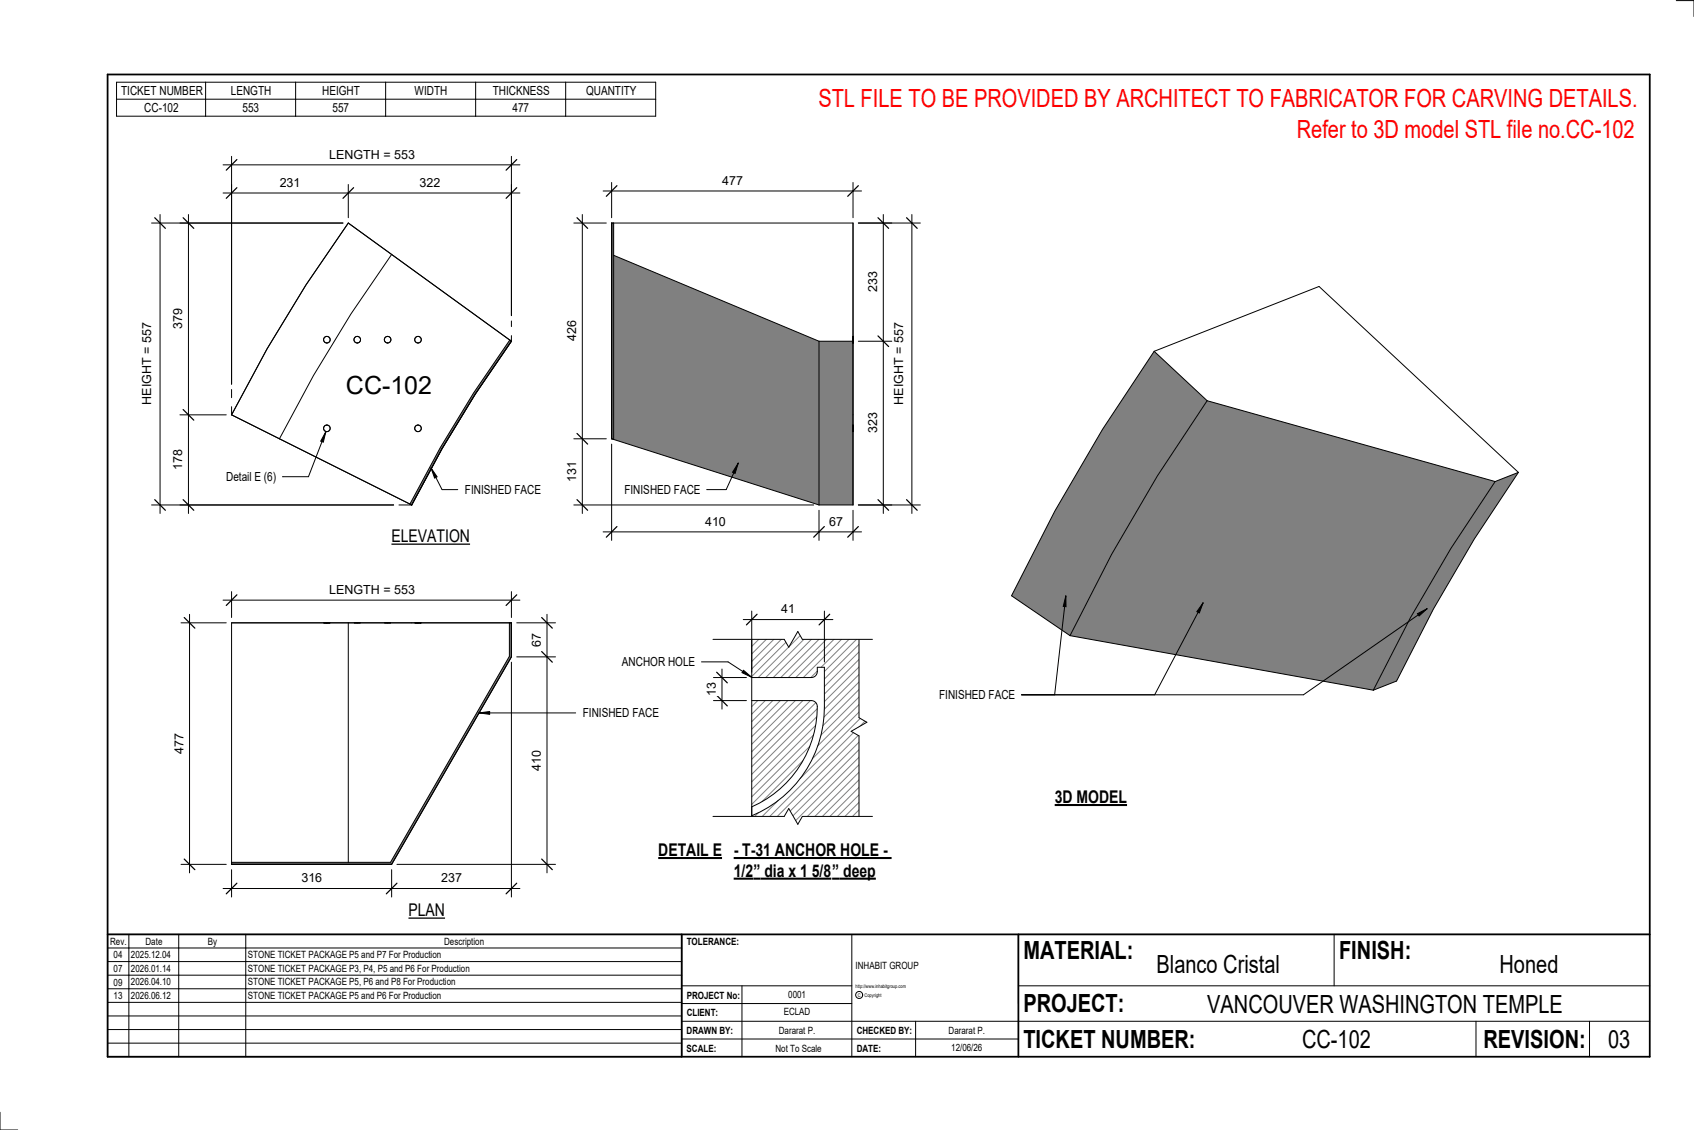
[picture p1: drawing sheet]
<svg xmlns="http://www.w3.org/2000/svg" width="914mm" height="610mm" viewBox="0 0 914 610" stroke-linecap="round" stroke-linejoin="round" font-family="sans-serif">
<g fill="#808080">
<path d="M442 184h18v88h-18z"/>
<path d="M331 138l111 46v88l-111-35z"/>
</g>
<path d="M330 120h1v117h-1z" fill="#7c7c7c"/>
<g fill="none" stroke="#000" stroke-width=".54">
<path d="M330 137v100M330 120v104M330 120v117M330 120h130M331 138l111 46M331 120v117h-1M460 120v152M460 120v64M442 184v88M442 184h18M460 184v88M460 181v4"/>
<path d="M330 237l112 35M460 229v4M442 272h18"/>
</g>
<path d="M275 183l1 1-19 29-18 29-17 30h-1l17-31 18-29z" fill="#7c7c7c"/>
<g fill="none" stroke="#000" stroke-width=".54">
<path d="M276 173v3M275 183l-19 29-18 29-17 31h1M276 184l-65-47-22 32-20 34-18 34 71 35M276 184l-88-64-23 34-21 34-19 36M276 184l-19 29-18 29-17 30M276 181v3M125 210v5M125 219v5M125 224l97 48M215 272h7"/>
<circle cx="176" cy="183" r="1.8"/>
<circle cx="193" cy="183" r="1.8"/>
<circle cx="209" cy="183" r="1.8"/>
<circle cx="226" cy="183" r="1.8"/>
<circle cx="176" cy="231" r="1.8"/>
<circle cx="226" cy="231" r="1.8"/>
</g>
<path d="M125 465h86l64-111v-18h1v18l-65 112h-86z" fill="#7c7c7c"/>
<g fill="none" stroke="#000" stroke-width=".54">
<path d="M125 336h63v129M125 336v130M125 336h151M175 336h1zM176 336h2zM191 336h2zM193 336h2zM207 336h2zM209 336h2zM222 336h54M224 336h2zM226 336h1"/>
<path d="M227 336h.1M275 336v18l-64 111h-86M276 336v18M276 354l-65 112M125 466h63M125 466h86M151 466h60"/>
</g>
<g fill="#808080">
<path d="M623 190l29 26-27 41-25 42-22 44-32-22 23-45 26-44z"/>
<path d="M807 260l13-5-24 36-22 37-20 39-13 5a784 784 0 0 1 66-112z"/>
<path d="M652 216l155 44-24 36-22 37-20 39-163-29 22-44 25-42z"/>
</g>
<path d="M623 190l-28 42-26 44-23 45 32 22M623 190l29 26M623 190l89-35 108 100M652 216l-27 41-25 42-22 44M652 216l155 44M807 260l-24 36-22 37-20 39M820 255l-24 36-22 37-20 39-13 5M820 255l-13 5M578 343l163 29" fill="none" stroke="#000" stroke-width=".54"/>
<path d="M406 340v26l33-1 2-1v-4h4a122 122 0 0 1-2 36 63 63 0 0 1-37 44v5h62v-105zM406 378v57a58 58 0 0 0 35-55l-1-2h-2z" fill="#fff"/>
<g fill="none" stroke="#808080" stroke-width=".54">
<path d="M407 340l-1 1M411 340l-5 5M415 340l-9 9M419 340l-13 13M423 340l-17 17M427 340l-21 21M431 340l-25 25M435 340l-26 26M439 340l-26 26M443 340l-26 26M447 340l-26 26M451 340l-25 26"/>
<path d="M455 340l-25 26M459 340l-25 26M463 340l-20 20M467 340l-22 22M468 343l-23 23M468 347l-23 23M468 351l-23 23M468 356l-23 22M468 360l-23 23M409 378l-3 3M413 378l-7 7M417 378l-11 11"/>
<path d="M421 378l-15 15M425 378l-19 19M429 378l-23 23M433 378l-27 28M437 378l-31 32M440 379l-34 35M441 362l-3 4M468 364l-23 23M468 368l-24 23M468 372l-25 25M468 376l-27 26M468 380l-29 29"/>
<path d="M439 397l-33 33M440 391l-34 35M441 387l-35 35M441 382l-35 36M468 384l-36 36M468 388l-57 57M468 392l-53 53M468 396l-49 49M433 410l-22 22M437 403l-31 31M468 400l-45 45M468 404l-41 41"/>
<path d="M468 408l-37 37M468 412l-33 33M468 416l-29 29M409 438l-3 4M420 432l-13 13M468 420l-25 25M468 425l-21 20M468 429l-16 16M468 433l-12 12M468 437l-8 8M468 441l-4 4M468 445h.1"/>
</g>
<path d="M492 116v161M463 120h34M463 272h34M406 340h62v105h-62zM406 378h32h2l1 2a58 58 0 0 1-35 55M406 366l33-1 2-1v-4h4a122 122 0 0 1-2 36 63 63 0 0 1-37 44" fill="none" stroke="#000" stroke-width=".54"/>
<path d="M489 117l6 6M489 270l6 5" fill="none" stroke="#000" stroke-width=".67"/>
<path d="M481 174h8v44h-8z" fill="#fff"/>
<path d="M330 240v52M442 275v17M460 275v17M326 287h139" fill="none" stroke="#000" stroke-width=".54"/>
<path d="M333 284l-6 6M445 284l-6 6M463 284l-5 6" fill="none" stroke="#000" stroke-width=".67"/>
<g fill="#fff">
<path d="M448 278h7v7h-7z"/>
<path d="M381 278h11v7h-11z"/>
</g>
<path d="M314 116v161M310 120h17M310 237h17M310 272h129" fill="none" stroke="#000" stroke-width=".54"/>
<path d="M311 117l6 6M311 234l6 6M311 270l6 5" fill="none" stroke="#000" stroke-width=".67"/>
<g fill="#fff">
<path d="M305 173h8v11h-8z"/>
<path d="M305 249h8v11h-8z"/>
</g>
<path d="M477 116v161M463 120h18M463 184h18M463 272h18" fill="none" stroke="#000" stroke-width=".54"/>
<path d="M474 117l6 6M474 181l6 6M474 270l6 5" fill="none" stroke="#000" stroke-width=".67"/>
<g fill="#fff">
<path d="M467 147h8v11h-8z"/>
<path d="M467 223h8v11h-8z"/>
</g>
<path d="M330 98v19M460 98v19M326 103h139" fill="none" stroke="#000" stroke-width=".54"/>
<path d="M333 100l-6 6M463 100l-5 6" fill="none" stroke="#000" stroke-width=".67"/>
<path d="M390 94h11v7h-11z" fill="#fff"/>
<path d="M120 89h161M125 84v123M276 84v86" fill="none" stroke="#000" stroke-width=".54"/>
<path d="M128 86l-6 6M279 86l-6 6" fill="none" stroke="#000" stroke-width=".67"/>
<path d="M178 80h46v7h-46z" fill="#fff"/>
<path d="M125 100v107M188 100v17M276 100v70M120 104h161" fill="none" stroke="#000" stroke-width=".54"/>
<path d="M128 101l-6 6M191 101l-6 6M279 101l-6 6" fill="none" stroke="#000" stroke-width=".67"/>
<g fill="#fff">
<path d="M151 95h11v7h-11z"/>
<path d="M227 95h11v7h-11z"/>
<path d="M187 200h47v15h-47z"/>
</g>
<path d="M86 116v161M82 120h103M82 272h130" fill="none" stroke="#000" stroke-width=".54"/>
<path d="M84 117l5 6M84 270l5 5" fill="none" stroke="#000" stroke-width=".67"/>
<path d="M76 174h7v44h-7z" fill="#fff"/>
<path d="M102 116v161M97 120h88M97 224h25M97 272h115" fill="none" stroke="#000" stroke-width=".54"/>
<path d="M99 117l6 6M99 221l6 6M99 270l6 5" fill="none" stroke="#000" stroke-width=".67"/>
<g fill="#fff">
<path d="M92 167h8v11h-8z"/>
<path d="M92 243h8v11h-8z"/>
</g>
<path d="M176 233l-1 6-2-1zM176 233l-10 24h-13" fill="none" stroke="#000" stroke-width=".54"/>
<path d="M176 233l-1 6-2-1z" fill="#000"/>
<path d="M122 253h27v8h-27z" fill="#fff"/>
<path d="M125 319v14M276 319v14M120 324h161" fill="none" stroke="#000" stroke-width=".54"/>
<path d="M128 321l-6 6M279 321l-6 6" fill="none" stroke="#000" stroke-width=".67"/>
<path d="M178 314h46v8h-46z" fill="#fff"/>
<path d="M279 336h21M295 331v140M279 354h21M214 466h86" fill="none" stroke="#000" stroke-width=".54"/>
<path d="M292 333l6 6M292 351l6 6M292 463l6 6" fill="none" stroke="#000" stroke-width=".67"/>
<g fill="#fff">
<path d="M286 405h7v11h-7z"/>
<path d="M286 342h7v7h-7z"/>
</g>
<path d="M276 357v127M120 479h161M125 469v15M211 469v15" fill="none" stroke="#000" stroke-width=".54"/>
<path d="M128 476l-6 6M214 476l-5 6M279 476l-6 6" fill="none" stroke="#000" stroke-width=".67"/>
<g fill="#fff">
<path d="M163 470h11v7h-11z"/>
<path d="M238 470h11v7h-11z"/>
</g>
<path d="M98 336h24M102 331v140M98 466h24" fill="none" stroke="#000" stroke-width=".54"/>
<path d="M99 333l6 6M99 463l6 6" fill="none" stroke="#000" stroke-width=".67"/>
<g fill="#fff">
<path d="M93 396h7v11h-7z"/>
<path d="M464 340h6v105h-6v-48l-5-2 9-5-4-3z"/>
</g>
<path d="M464 340v47l4 3-9 5 5 2v48M379 357h14l13 8M401 362l5 3-5-2z" fill="none" stroke="#000" stroke-width=".54"/>
<path d="M401 362l5 3-5-2z" fill="#000"/>
<g fill="#fff">
<path d="M336 353h39v8h-39z"/>
<path d="M355 453h35v11h-35z"/>
</g>
<path d="M355 463h35" fill="none" stroke="#000" stroke-width="1.1" stroke-linecap="butt"/>
<path d="M385 338h86v7h-38l-2-4-5 8-3-4h-38z" fill="#fff"/>
<path d="M385 345h38l3 4 5-8 2 4h38" fill="none" stroke="#000" stroke-width=".54"/>
<path d="M385 440h38l3-4 5 9 2-5h38v7h-86z" fill="#fff"/>
<path d="M385 440h38l3-4 5 9 2-5h38" fill="none" stroke="#000" stroke-width=".54"/>
<g fill="#fff">
<path d="M396 453h86v11h-86z"/>
<path d="M396 464h11v11h-11z"/>
<path d="M407 464h4v11h-4z"/>
<path d="M411 464h38v11h-38z"/>
<path d="M449 464h4v11h-4z"/>
<path d="M453 464h20v11h-20z"/>
</g>
<path d="M396 463h85M396 474h53M449 474h24" fill="none" stroke="#000" stroke-width="1.1" stroke-linecap="butt"/>
<path d="M385 378h18M385 366h18M390 361v22" fill="none" stroke="#000" stroke-width=".54"/>
<path d="M387 375l6 6M387 363l6 5" fill="none" stroke="#000" stroke-width=".67"/>
<path d="M380 368h8v7h-8z" fill="#fff"/>
<path d="M401 334h49M406 330v33M445 330v27" fill="none" stroke="#000" stroke-width=".54"/>
<path d="M409 331l-6 6M448 331l-6 6" fill="none" stroke="#000" stroke-width=".67"/>
<path d="M422 325h7v7h-7z" fill="#fff"/>
<g fill="none" stroke="#000" stroke-width=".54">
<path d="M905 0h9v9M460 504v66M720 504v28M891 504h-341v37M368 532h92M401 532v38M550 532h341M368 551h523M368 541h92M494 551v19M797 551v19M858 551v19"/>
<path d="M368 561h182M0 600v10h10"/>
<circle cx="464" cy="537" r="1.9"/>
</g>
<path d="M58 40h833v530h-833zM58 504h833M368 504v66M550 504v66" fill="none" stroke="#000" stroke-width=".96"/>
<g fill="#fff">
<path d="M652 534h192v15h-192z"/>
<path d="M513 562h17v6h-17z"/>
<path d="M425 533h10v6h-10z"/>
<path d="M423 543h15v6h-15z"/>
<path d="M420 553h20v6h-20z"/>
<path d="M624 513h68v15h-68z"/>
<path d="M809 513h33v15h-33z"/>
<path d="M512 553h20v6h-20z"/>
<path d="M703 553h37v15h-37z"/>
<path d="M442 45h443v16h-443z"/>
<path d="M868 553h12v15h-12z"/>
<path d="M61 512h5v6h-5z"/>
<path d="M61 520h5v6h-5z"/>
<path d="M61 527h5v6h-5z"/>
<path d="M61 534h5v6h-5z"/>
</g>
<path d="M58 504h310v66h-310zM58 519h310M58 511h310M70 504v66M96 504v66M133 504v66M58 533h310M58 526h310M58 555h310M58 548h310M58 541h310M58 563h310" fill="none" stroke="#000" stroke-width=".54"/>
<path d="M211 284h43v11h-43z" fill="#fff"/>
<path d="M211 294h43" fill="none" stroke="#000" stroke-width=".69" stroke-linecap="butt"/>
<path d="M220 486h20v10h-20z" fill="#fff"/>
<path d="M220 495h20" fill="none" stroke="#000" stroke-width=".69" stroke-linecap="butt"/>
<path d="M569 424h40v12h-40z" fill="#fff"/>
<path d="M569 434h39" fill="none" stroke="#000" stroke-width="1.1" stroke-linecap="butt"/>
<path d="M700 62h184v15h-184z" fill="#fff"/>
<path d="M63 44h291v19h-291zM63 54h291M111 44v19M160 44v19M208 44v19M257 44v19M305 44v19M233 252l3 5-1 1zM233 252l6 12h8" fill="none" stroke="#000" stroke-width=".54"/>
<path d="M233 252l3 5-1 1z" fill="#000"/>
<path d="M251 260h41v8h-41z" fill="#fff"/>
<path d="M259 385l5-1v1z" fill="#000"/>
<path d="M259 385l5-1v1zM259 385h52" fill="none" stroke="#000" stroke-width=".54"/>
<path d="M315 381h40v8h-40z" fill="#fff"/>
<path d="M575 322v5h-1zM575 322l-6 53M649 325l-2 6-1-1zM649 325l-26 50M765 331l5-3-4 4zM770 328l-66 47h-153" fill="none" stroke="#000" stroke-width=".54"/>
<path d="M575 322v5h-1zM649 325l-2 6-1-1zM765 331l5-3-4 4z" fill="#000"/>
<path d="M507 371h41v8h-41z" fill="#fff"/>
<path d="M398 250l-1 5h-2zM398 250l-6 14h-10" fill="none" stroke="#000" stroke-width=".54"/>
<path d="M398 250l-1 5h-2z" fill="#000"/>
<path d="M337 260h41v8h-41z" fill="#fff"/>
<g font-size="13.5" fill="#f00">
<text x="442" y="58">STL FILE TO BE PROVIDED BY ARCHITECT TO FABRICATOR FOR CARVING DETAILS.</text>
<text x="700" y="75">Refer to 3D model STL file no.CC-102</text>
</g>
<g font-size="13.5">
<text x="187" y="212">CC-102</text>
<text x="552" y="517">MATERIAL:</text>
<text x="723" y="517">FINISH:</text>
<text x="624" y="525">Blanco Cristal</text>
<text x="809" y="525">Honed</text>
<text x="552" y="546">PROJECT:</text>
<text x="652" y="546">VANCOUVER WASHINGTON TEMPLE</text>
<text x="552" y="565">TICKET NUMBER:</text>
<text x="703" y="565">CC-102</text>
<text x="801" y="565">REVISION:</text>
<text x="868" y="565">03</text>
</g>
<g font-size="9.4">
<text x="211" y="293">ELEVATION</text>
<text x="569" y="433">3D MODEL</text>
<text x="355" y="462">DETAIL E</text>
<text x="396" y="462">- T-31 ANCHOR HOLE -</text>
<text x="396" y="473">1/2</text>
<text x="407" y="473">”</text>
<text x="413" y="473">dia x 1 5/8</text>
<text x="449" y="473">”</text>
<text x="455" y="473">deep</text>
<text x="220" y="494">PLAN</text>
</g>
<g font-size="6.7">
<text x="65" y="51">TICKET NUMBER</text>
<text x="125" y="51">LENGTH</text>
<text x="174" y="51">HEIGHT</text>
<text x="224" y="51">WIDTH</text>
<text x="266" y="51">THICKNESS</text>
<text x="316" y="51">QUANTITY</text>
<text x="78" y="60">CC-102</text>
<text x="131" y="60">553</text>
<text x="179" y="60">557</text>
<text x="277" y="60">477</text>
<text x="178" y="86">LENGTH = 553</text>
<text x="151" y="101">231</text>
<text x="227" y="101">322</text>
<text x="390" y="100">477</text>
<text x="473" y="158" transform="rotate(-90 473 158)">233</text>
<text x="98" y="178" transform="rotate(-90 98 178)">379</text>
<text x="311" y="184" transform="rotate(-90 311 184)">426</text>
<text x="82" y="218" transform="rotate(-90 82 218)">HEIGHT = 557</text>
<text x="487" y="218" transform="rotate(-90 487 218)">HEIGHT = 557</text>
<text x="473" y="234" transform="rotate(-90 473 234)">323</text>
<text x="98" y="254" transform="rotate(-90 98 254)">178</text>
<text x="122" y="260">Detail E (6)</text>
<text x="311" y="260" transform="rotate(-90 311 260)">131</text>
<text x="251" y="267">FINISHED FACE</text>
<text x="337" y="267">FINISHED FACE</text>
<text x="381" y="284">410</text>
<text x="448" y="284">67</text>
<text x="178" y="320">LENGTH = 553</text>
<text x="422" y="331">41</text>
<text x="292" y="349" transform="rotate(-90 292 349)">67</text>
<text x="336" y="359">ANCHOR HOLE</text>
<text x="386" y="375" transform="rotate(-90 386 375)">13</text>
<text x="507" y="377">FINISHED FACE</text>
<text x="315" y="387">FINISHED FACE</text>
<text x="99" y="407" transform="rotate(-90 99 407)">477</text>
<text x="292" y="416" transform="rotate(-90 292 416)">410</text>
<text x="163" y="476">316</text>
<text x="238" y="476">237</text>
</g>
<g font-size="5.4">
<text x="59" y="510">Rev.</text>
<text x="79" y="510">Date</text>
<text x="112" y="510">By</text>
<text x="240" y="510">Description</text>
<text x="371" y="510">TOLERANCE:</text>
<text x="61" y="517">04</text>
<text x="71" y="517">2025.12.04</text>
<text x="134" y="517">STONE TICKET PACKAGE P5 and P7 For Production</text>
<text x="61" y="525">07</text>
<text x="71" y="524">2026.01.14</text>
<text x="134" y="524">STONE TICKET PACKAGE P3, P4, P5 and P6 For Production</text>
<text x="462" y="523">INHABIT GROUP</text>
<text x="61" y="532">09</text>
<text x="71" y="532">2026.04.10</text>
<text x="134" y="532">STONE TICKET PACKAGE P5, P6 and P8 For Production</text>
<text x="61" y="539">13</text>
<text x="71" y="539">2026.06.12</text>
<text x="134" y="539">STONE TICKET PACKAGE P5 and P6 For Production</text>
<text x="371" y="539">PROJECT No:</text>
<text x="425" y="538">0001</text>
<text x="371" y="548">CLIENT:</text>
<text x="423" y="548">ECLAD</text>
<text x="371" y="558">DRAWN BY:</text>
<text x="420" y="558">Dararat P.</text>
<text x="462" y="558">CHECKED BY:</text>
<text x="512" y="558">Dararat P.</text>
<text x="371" y="567">SCALE:</text>
<text x="419" y="567">Not To Scale</text>
<text x="462" y="567">DATE:</text>
<text x="513" y="567">12/06/26</text>
</g>
<g font-size="2.7">
<text x="462" y="533">http://www.inhabitgroup.com</text>
<text x="463" y="538">C</text>
<text x="467" y="538">Copyright</text>
</g>
</svg>
